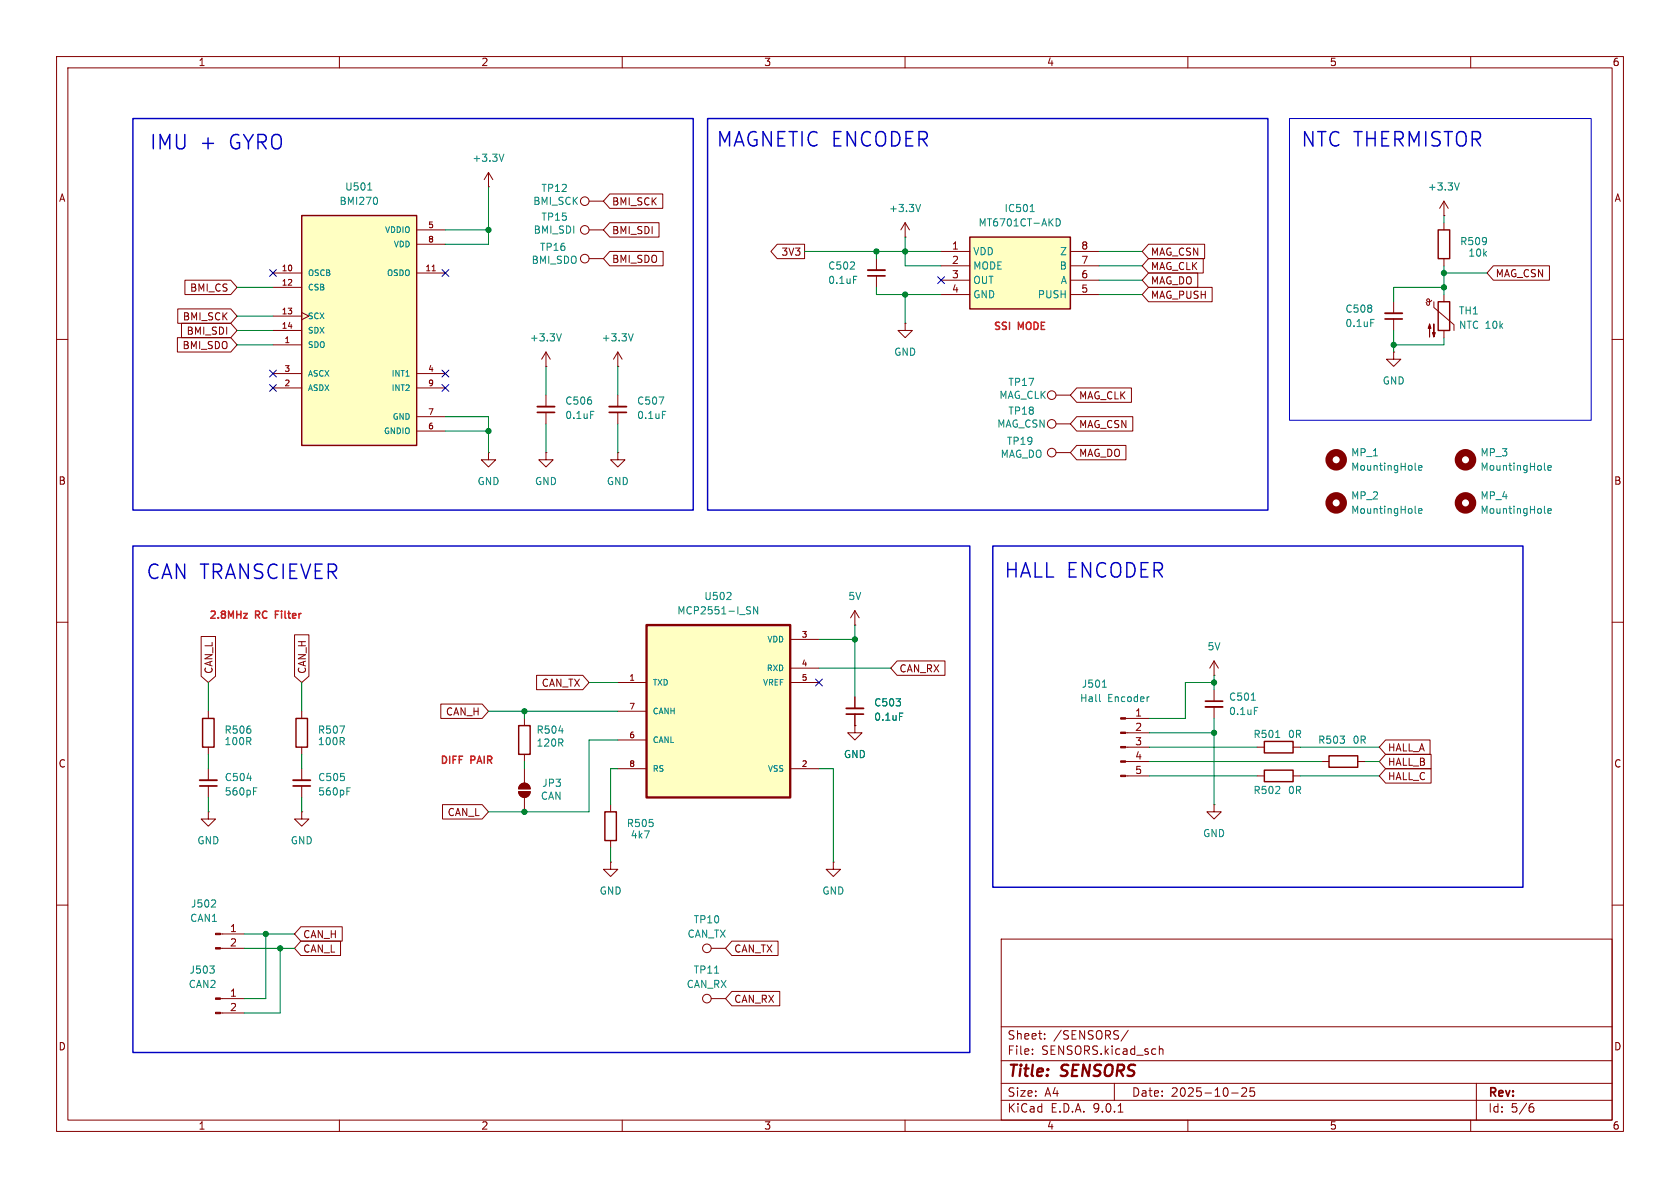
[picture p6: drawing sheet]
<svg xmlns="http://www.w3.org/2000/svg" width="297mm" height="210mm" viewBox="0 0 297 210" stroke-linecap="round" stroke-linejoin="round" font-family="sans-serif">
<g fill="none" stroke="#840000" stroke-width=".18">
<path d="M10 10h277v190h-277zM12 12h273v186h-273zM60 10v2M110 10v2M160 10v2M210 10v2M260 10v2M160 39.4l-.7 1.2M160 39.4l.8 1.2M160 39.4v2.5M154.9 45.7v2.1M154.9 48.8v2"/>
<path d="M160 57.2v1.2h1.3l-1.3 1.3-1.3-1.3h1.3M160 57.2h.1M160 41.9h.1M10 60h2M285 60h2M96.5 80v1.3h1.3l-1.3 1.3-1.3-1.3h1.3M96.5 80h.1M10 110h2M285 110h2M36.8 143.5v1.3h1.3l-1.3 1.3-1.2-1.3h1.2M36.8 143.5h.1M53.3 143.5v1.3h1.3l-1.3 1.3-1.2-1.3h1.2"/>
<path d="M53.3 143.5h.1M107.9 152.4v1.3h1.3l-1.3 1.2-1.2-1.2h1.2M107.9 152.4h.1M107.9 142.2v1.3M107.9 148.6v1.3M147.3 152.4v1.3h1.3l-1.3 1.2-1.3-1.2h1.3M147.3 152.4h.1M214.6 142.2v1.3h1.3l-1.3 1.3-1.2-1.3h1.2M214.6 142.2h.1M10 160h2M39 176.5h4.2M39 165.1h4.2"/>
<path d="M39 167.6h4.2M39 179.1h4.2M125.7 176.5h2.6M125.7 167.6h2.6M177 166h108v32h-108zM285 160h2M60 198v2M110 198v2M160 198v2M177 194.5h108M177 191.5h108M177 187.5h108"/>
<path d="M177 181.5h108M182.5 186.3v.1M182.5 185.5v.1M184.7 183.6v.1M184.7 182.8v.1M197 191.5v3M197.7 196.6h.8M199.5 182.1l-1.3 2M205 184.9v1.5M205 185.5l.2-.1 .3 .1 .1 .9M210 198v2M217.7 193.2h1.2"/>
<path d="M219.5 192.4l.6-.1 .2 .1 .1 .3-.9 1.1h.9M221.7 192.3h-.7v.7l.2-.1h.5l.1 .3-.1 .5-.2 .1-.5-.1M260 198v2M261 191.5v6.5M270.6 195.7h.4l.2 .3-.1 .5-.5 .1M271 195.1l-.4 .1"/>
<circle cx="125" cy="167.6" r=".76"/>
<circle cx="125" cy="176.5" r=".76"/>
</g>
<path d="M106.9 143.5h2.1v5.1h-2.1z" fill="none" stroke="#840000" stroke-width=".25"/>
<path d="M162.7 36.1l-.4 1.3M150.9 48.8h.6M273 82.9l.2 .2M273 90.6l.2 .1M273.6 82.7l.6-.1v-.3h-.4l-.2 .2 .1 .6h.5M273.6 90.3l.6-.1v-.2l-.4-.1-.2 .2 .1 .6h.5M38 159.1l.1 .2v.3l-.8 .7h.8M37.1 170.8h.8l-.5 .4M37.7 171.3l.2 .2-.2 .5M126.3 172h.8" fill="none" stroke="#008484" stroke-width=".18"/>
<g fill="#840000" stroke="#840000" stroke-width=".18">
<path d="M38.1 165h.9v.2h-.9z"/>
<path d="M38.1 167.5h.9v.3h-.9z"/>
<path d="M38.1 176.4h.9v.3h-.9z"/>
<path d="M38.1 178.9h.9v.3h-.9z"/>
</g>
<g fill="none" stroke="#840000" stroke-width="1.3">
<circle cx="259.1" cy="88.9" r="1.27"/>
<circle cx="259.1" cy="81.3" r="1.27"/>
</g>
<path d="M153.4 48.8h3.1" fill="none" stroke="#840000" stroke-width=".3"/>
<path d="M153.4 47.8h3.1" fill="none" stroke="#840000" stroke-width=".33"/>
<path d="M53.3 38.1h20.4v40.6h-20.4z" fill="#ffffc2"/>
<path d="M53.3 38.1h20.4v40.6h-20.4zM254.3 40.6h2v5.1h-2zM254.3 53.3h2v5.1h-2zM52.3 127h2.1v5.1h-2.1z" fill="none" stroke="#840000" stroke-width=".25"/>
<g fill="none" stroke="#840000" stroke-width=".18">
<path d="M86.4 33h.1M86.4 30.5l-.8 1.3M86.4 30.5l.7 1.3M86.4 30.5v2.5M104.1 35.6h2.6M255.3 38.1h.1M255.3 35.6v2.5M255.3 39.4v1.2M255.3 35.6l-.8 1.2M255.3 35.6l.7 1.2M48.3 48.3h5M48.3 50.8h5"/>
<path d="M48.3 55.9h5M48.3 58.4h5M53.3 55.2l1.3 .7-1.3 .6M73.7 48.3h5M73.7 40.6h5M73.7 43.2h5M76.4 47.9h.6M104.1 40.6h2.6M104.1 45.7h2.6M246.4 53.3v2.1M246.4 56.4v2M253.1 53.1l-.2 .2-.4 .1-.2-.2v-.3l.2-.1 .2 .2v.8l-.1 .2-.3-.1-.2-.4"/>
<path d="M253.5 53.3v1.1l3.5 3v1M255.3 45.7v1.3M255.3 52.1v1.2M255.3 58.4v1.3M48.3 61h5M48.3 66h5M48.3 68.6h5M73.7 66h5M73.7 68.6h5M73.7 73.7h5M73.7 76.2h5M96.5 64.8h.1"/>
<path d="M96.5 62.2v2.6M96.5 69.9v2M96.5 72.9v2M96.5 62.2l-.7 1.3M96.5 62.2l.8 1.3M109.2 64.8h.1M109.2 62.2l-.7 1.3M109.2 62.2l.8 1.3M109.2 62.2v2.6M109.2 69.9v2M109.2 72.9v2M86.4 80v1.3h1.2l-1.2 1.3-1.3-1.3h1.3"/>
<path d="M86.4 80h.1M109.2 80v1.3h1.3l-1.3 1.3-1.3-1.3h1.3M109.2 80h.1M151.1 110.5h.1M151.1 108l-.7 1.2M151.1 108l.8 1.2M151.1 108v2.5M214.6 119.4h.1M214.6 116.8l-.7 1.3M214.6 116.8l.8 1.3M214.6 116.8v2.6M53.3 125.7v1.3"/>
<path d="M53.3 132.1v1.3M151.1 128.3v1.2h1.3l-1.3 1.3-1.2-1.3h1.2M151.1 128.3h.1M151.1 123.2v2M151.1 126.2v2.1M199 127h4.2M199 129.5h4.2M199 132.1h4.2M199 134.6h4.2M199 137.2h4.2"/>
<circle cx="103.4" cy="35.6" r=".76"/>
<circle cx="103.4" cy="45.7" r=".76"/>
<circle cx="103.4" cy="40.6" r=".76"/>
</g>
<g fill="none" stroke="#008484" stroke-width=".18">
<path d="M65 33.6h.7M66.6 34.9l.1 .5-.1 .7M89.1 27.2l-.4 1.3M258 32.3l-.4 1.3M99.2 59l-.4 1.3M111.9 59l-.4 1.3M242.3 56.5h.6M104.4 72.7h.6M116.5 70.2h.9l-.6 1.2M117.1 72.7h.6M250.2 82.9l.2 .2M250.8 82.7l.6-.1-.1-.3h-.3l-.2 .2v.6h.5"/>
<path d="M60.1 128.3h.8l-.5 1.3M159 126.1h.6M194.4 122.8v1l.2 .2M194.9 121.5h.7M203.2 123.2h-.3"/>
</g>
<path d="M244.9 56.4h3M95 72.9h3M107.7 72.9h3M149.6 126.2h3.1" fill="none" stroke="#840000" stroke-width=".3"/>
<path d="M244.9 55.4h3M95 71.9h3M107.7 71.9h3M149.6 125.2h3.1" fill="none" stroke="#840000" stroke-width=".33"/>
<g fill="#840000" stroke="#840000" stroke-width=".18">
<path d="M252.7 57.3l.3 .7h-.5l.2-.7v2.3z"/>
<path d="M253.5 57.3v2.3l-.3-.8h.5l-.2 .8z"/>
<path d="M198.1 126.9h.9v.2h-.9z"/>
<path d="M198.1 129.4h.9v.3h-.9z"/>
<path d="M198.1 132h.9v.2h-.9z"/>
<path d="M198.1 134.5h.9v.2h-.9z"/>
<path d="M198.1 137h.9v.3h-.9z"/>
</g>
<circle cx="236.2" cy="81.3" r="1.27" fill="none" stroke="#840000" stroke-width="1.3"/>
<path d="M171.4 41.9h17.8v12.7h-17.8z" fill="#ffffc2"/>
<path d="M171.4 41.9h17.8v12.7h-17.8zM91.7 128.3h2v5.1h-2z" fill="none" stroke="#840000" stroke-width=".25"/>
<g fill="none" stroke="#840000" stroke-width=".18">
<path d="M166.4 44.5h5M166.4 47h5M166.4 49.5h5M166.4 52.1h5M189.2 44.5h5.1M189.2 47h5.1M189.2 49.5h5.1M189.2 52.1h5.1M186.7 69.9h2.5M186.7 74.9h2.5M246.4 62.2v1.3h1.2l-1.2 1.3-1.3-1.3h1.3M246.4 62.2h.1"/>
<path d="M186.7 80h2.5M53.3 135.9v2M53.3 138.9v2.1M91.7 140h2a1.02 1.02 0 0 1-1 1 1.02 1.02 0 0 1-1-1zM92 138.7a1.02 1.02 0 0 1 1.1-.2 1.02 1.02 0 0 1 .6 .9h-2zM92.7 127v1.3M92.7 133.4v1.2M92.7 135.9v2.5M214.6 121.9v2.1M214.6 125v2M92.7 141v2.5"/>
<circle cx="185.9" cy="74.9" r=".76"/>
<circle cx="185.9" cy="69.8" r=".76"/>
<circle cx="185.9" cy="80" r=".76"/>
</g>
<path d="M182.1 37.4h.7M182.4 36.3l.1-.2v1.3M186.7 38.7a.64 .64 0 0 1 .8 .6 .64 .64 0 0 1-.8 .6zM250.2 90.6l.2 .1M250.8 90.3l.6-.1-.1-.2-.3-.1-.2 .2v.6h.5M61.3 139.9h.4M61.3 139.3h.6M98.8 129.2h.8M221.2 123.8h.7M221.8 125h.6" fill="none" stroke="#008484" stroke-width=".18"/>
<circle cx="236.2" cy="88.9" r="1.27" fill="none" stroke="#840000" stroke-width="1.3"/>
<path d="M51.8 138.9h3.1M213.1 124h3.1" fill="none" stroke="#840000" stroke-width=".3"/>
<path d="M51.8 137.9h3.1M213.1 125h3.1" fill="none" stroke="#840000" stroke-width=".33"/>
<g fill="#840000" stroke="#840000" stroke-width=".18">
<path d="M91.7 140h2a1.02 1.02 0 0 1-1 1 1.02 1.02 0 0 1-1-1z"/>
<path d="M92 138.7a1.02 1.02 0 0 1 1.1-.2 1.02 1.02 0 0 1 .6 .9h-2z"/>
</g>
<path d="M114.3 110.5h25.4v30.5h-25.4z" fill="#ffffc2"/>
<path d="M114.3 110.5h25.4v30.5h-25.4z" fill="none" stroke="#840000" stroke-width=".41"/>
<g fill="none" stroke="#840000" stroke-width=".18">
<path d="M107.8 39.4h8.7v2.5h-8.7l-1.1-1.3zM107.8 34.3h9.4v2.5h-9.4l-1.1-1.2zM31.4 59.7h9.4l1.1 1.3-1.1 1.2h-9.4zM31.4 54.6h9.4l1.1 1.3-1.1 1.3h-9.4zM32.1 57.1h8.7l1.1 1.3-1.1 1.3h-8.7zM32.7 49.5h8.1l1.1 1.3-1.1 1.3h-8.1zM107.8 44.4h9.4v2.6h-9.4l-1.1-1.3zM137.4 43.2h4.8v2.5h-4.8l-1.1-1.2zM203 43.2h10v2.5h-10l-1.1-1.2zM203 50.8h11.3v2.5h-11.3l-1.1-1.2zM203 48.3h8.8v2.5h-8.8l-1.1-1.3zM203 45.7h9.7v2.6h-9.7l-1.1-1.3z"/>
<path d="M264 47h9.9v2.5h-9.9l-1.1-1.2zM190.3 78.7h8.8v2.6h-8.8l-1.1-1.3zM190.3 73.7h10v2.5h-10l-1.1-1.3zM190.3 68.6h9.7v2.5h-9.7l-1.1-1.2zM35.6 112.5h2.5v7l-1.3 1.2-1.2-1.2zM52.1 112.2h2.5v7.3l-1.3 1.2-1.2-1.2zM94.9 119.4h8.1l1.1 1.3-1.1 1.2h-8.1zM139.7 113h5.1M139.7 118.1h5.1M158.6 116.8h8.5v2.6h-8.5l-1.1-1.3zM36.8 125.7v1.3M36.8 132.1v1.3"/>
<path d="M36.8 135.9v2M36.8 138.9v2.1M77.9 124.5h7.3l1.2 1.2-1.2 1.3h-7.3zM109.2 120.7h5.1M109.2 125.7h5.1M109.2 130.8h5.1M109.2 135.9h5.1M139.7 120.7h5.1M139.7 135.9h5.1M151.1 128.3h.1M151.1 123.2v2M151.1 126.2v2.1"/>
<path d="M222.2 137.2h1.3M222.2 132.1h1.3M228.6 137.2h1.3M228.6 132.1h1.3M233.7 134.6h1.2M240 134.6h1.3M245 133.3h8v2.6h-8l-1.2-1.3zM245 135.9h8v2.5h-8l-1.2-1.2zM245 130.8h7.8v2.6h-7.8l-1.2-1.3zM78.2 142.2h7l1.2 1.3-1.2 1.3h-7zM53.2 166.4h7v2.5h-7l-1.1-1.3zM53.2 163.8h7.3v2.6h-7.3l-1.1-1.3z"/>
<path d="M129.4 175.3h8.5v2.5h-8.5l-1.1-1.3zM129.4 166.4h8.1v2.5h-8.1l-1.1-1.3z"/>
</g>
<path d="M128.5 106h.7M129.2 104.8v.5M132.4 107.9l.3 .3-.3 .3M132.5 107.3h.2M134 107.3v1.2l-.8-1.2v1.2M43.7 137.6h.8M44.8 139.9h.4M44.8 139.3h.6M159 126.1h.6M225.5 130.4h.8" fill="none" stroke="#008484" stroke-width=".18"/>
<path d="M35.8 127h2v5.1h-2zM223.5 136.1h5.1v2.1h-5.1zM223.5 131.1h5.1v2h-5.1zM234.9 133.6h5.1v2h-5.1z" fill="none" stroke="#840000" stroke-width=".25"/>
<path d="M35.3 138.9h3.1" fill="none" stroke="#840000" stroke-width=".3"/>
<path d="M35.3 137.9h3.1" fill="none" stroke="#840000" stroke-width=".33"/>
<g fill="none" stroke="#008400" stroke-width=".18">
<path d="M86.4 33v10.2h-7.7M255.3 38.1v1.3M41.9 55.9h6.4M41.9 58.4h6.4M41.9 50.8h6.4M78.7 40.6h7.7M142.2 44.5h24.2M154.9 50.8v1.3h11.5M154.9 44.5v1.2M160 41.9v5.1h6.4M160 52.1v5.1M194.3 44.5h7.6"/>
<path d="M194.3 52.1h7.6M194.3 47h7.6M194.3 49.5h7.6M246.4 58.4v3.8M255.3 59.7v1.3h-8.9M255.3 50.8h-8.9v2.5M255.3 47v5.1M255.3 48.3h7.6M41.9 61h6.4M78.7 73.7h7.7v6.3M78.7 76.2h7.7M96.5 64.8v5.1"/>
<path d="M96.5 74.9v5.1M109.2 64.8v5.1M109.2 74.9v5.1M144.8 113h6.3M144.8 118.1h12.7M151.1 110.5v12.7M214.6 119.4v2.5M36.8 120.7v5M36.8 133.4v2.5M53.3 120.7v5M53.3 133.4v2.5M86.4 125.7h22.8"/>
<path d="M92.7 125.7v1.3M92.7 134.6v1.3M104.1 120.7h5.1M109.2 130.8h-5.1v12.7h-17.7M109.2 135.9h-1.3v6.3M144.8 135.9h2.5v16.5M203.2 134.6h30.5M203.2 137.2h19M203.2 132.1h19M203.2 129.5h11.4M214.6 120.7h-5.1v6.3h-6.3M214.6 127v15.2"/>
<path d="M229.9 137.2h13.9M229.9 132.1h13.9M241.3 134.6h2.5M36.8 141v2.5M53.3 141v2.5M107.9 149.9v2.5M43.2 165.1h8.9M43.2 167.6h8.9M47 165.1v11.4h-3.8M49.5 167.6v11.5h-6.3"/>
</g>
<g fill="none" stroke="#000084" stroke-width=".18">
<path d="M47.7 47.7l1.2 1.2M48.9 47.7l-1.2 1.2M78.1 47.7l1.2 1.2M79.3 47.7l-1.2 1.2M165.8 48.9l1.2 1.2M167 48.9l-1.2 1.2M47.7 68l1.2 1.2M47.7 65.4l1.2 1.2M48.9 68l-1.2 1.2M48.9 65.4l-1.2 1.2M78.1 65.4l1.2 1.2M78.1 68l1.2 1.2"/>
<path d="M79.3 65.4l-1.2 1.2M79.3 68l-1.2 1.2M144.2 120l1.2 1.3M145.4 120l-1.2 1.3"/>
</g>
<path d="M43.1 108.4h.6l-.6 .9h.6" fill="none" stroke="#ff0500" stroke-width=".25"/>
<path d="M23.5 21h99.1v69.2h-99.1zM125.1 21h99.1v69.2h-99.1zM23.5 96.5h147.9v89.6h-147.9zM175.5 96.5h93.7v60.3h-93.7z" fill="none" stroke="#0000c2" stroke-width=".25"/>
<path d="M228 21h53.3v53.3h-53.3z" fill="none" stroke="#0000c2" stroke-width=".18"/>
<g fill="#008400" stroke="#008400" stroke-width=".18">
<circle cx="92.7" cy="125.7" r=".46"/>
<circle cx="92.7" cy="143.5" r=".46"/>
<circle cx="86.4" cy="76.2" r=".46"/>
<circle cx="160" cy="52.1" r=".46"/>
<circle cx="86.4" cy="40.6" r=".46"/>
<circle cx="154.9" cy="44.5" r=".46"/>
<circle cx="160" cy="44.5" r=".46"/>
<circle cx="151.1" cy="113" r=".46"/>
<circle cx="214.6" cy="129.5" r=".46"/>
<circle cx="214.6" cy="120.7" r=".46"/>
<circle cx="49.5" cy="167.6" r=".46"/>
<circle cx="47" cy="165.1" r=".46"/>
<circle cx="246.4" cy="61" r=".46"/>
<circle cx="255.3" cy="48.3" r=".46"/>
<circle cx="255.3" cy="50.8" r=".46"/>
</g>
<g font-size="3.5" fill="#0000c2">
<text x="26.4" y="26.8">IMU</text>
<text x="35.3" y="26.8">+</text>
<text x="40.7" y="26.8">GYRO</text>
<text x="126.5" y="26.3">MAGNETIC ENCODER</text>
<text x="229.9" y="26.3">NTC THERMISTOR</text>
<text x="25.7" y="102.7">CAN TRANSCIEVER</text>
<text x="177.4" y="102.5">HALL ENCODER</text>
</g>
<g font-size="2.8" fill="#840000">
<text x="178" y="190.9">Title:</text>
<text x="187.7" y="190.9">SENSORS</text>
</g>
<g font-size="2.1" fill="#840000">
<text x="178" y="184">Sheet:</text>
<text x="186.2" y="184">/SENSORS/</text>
<text x="178" y="186.7">File:</text>
<text x="184.1" y="186.7">SENSORS.kicad_sch</text>
<text x="178" y="196.9">KiCad</text>
<text x="178" y="194.1">Size:</text>
<text x="184.7" y="194.1">A4</text>
<text x="185.7" y="196.9">E.D.A.</text>
<text x="193.3" y="196.9">9.0.1</text>
<text x="200" y="194.1">Date:</text>
<text x="207" y="194.1">2025-10-25</text>
<text x="263" y="194.3">Rev:</text>
<text x="263" y="196.9">Id:</text>
<text x="267.1" y="196.9">5/6</text>
</g>
<g font-size="1.8" fill="#840000">
<text x="35" y="11.9">1</text>
<text x="85" y="11.9">2</text>
<text x="135" y="11.9">3</text>
<text x="185" y="11.9">4</text>
<text x="235" y="11.9">5</text>
<text x="285" y="11.9">6</text>
<text x="10.3" y="35.9">A</text>
<text x="285.3" y="35.9">A</text>
<text x="108.1" y="41.6">BMI_SDI</text>
<text x="108.1" y="36.5">BMI_SCK</text>
<text x="108.1" y="46.7">BMI_SDO</text>
<text x="138" y="45.4">3V3</text>
<text x="168.2" y="44.2">1</text>
<text x="168.2" y="46.7">2</text>
<text x="191.1" y="44.2">8</text>
<text x="191.1" y="46.7">7</text>
<text x="203.4" y="45.4">MAG_CSN</text>
<text x="203.4" y="48">MAG_CLK</text>
<text x="33.5" y="51.8">BMI_CS</text>
<text x="168.2" y="49.3">3</text>
<text x="168.2" y="51.8">4</text>
<text x="191.1" y="49.3">6</text>
<text x="191.1" y="51.8">5</text>
<text x="203.4" y="53">MAG_PUSH</text>
<text x="203.4" y="50.5">MAG_DO</text>
<text x="264.3" y="49.2">MAG_CSN</text>
<text x="32.2" y="56.8">BMI_SCK</text>
<text x="32.9" y="59.4">BMI_SDI</text>
<text x="32.2" y="61.9">BMI_SDO</text>
<text x="190.7" y="70.8">MAG_CLK</text>
<text x="190.7" y="75.9">MAG_CSN</text>
<text x="190.7" y="81">MAG_DO</text>
<text x="10.3" y="85.9">B</text>
<text x="285.3" y="85.9">B</text>
<text x="37.8" y="119.2" transform="rotate(-90 37.8 119.2)">CAN_L</text>
<text x="54.3" y="119.2" transform="rotate(-90 54.3 119.2)">CAN_H</text>
<text x="158.9" y="119.1">CAN_RX</text>
<text x="95.7" y="121.6">CAN_TX</text>
<text x="78.7" y="126.7">CAN_H</text>
<text x="200.6" y="126.7">1</text>
<text x="200.6" y="129.3">2</text>
<text x="200.6" y="131.8">3</text>
<text x="10.3" y="135.9">C</text>
<text x="200.6" y="134.4">4</text>
<text x="200.6" y="136.9">5</text>
<text x="245.3" y="135.6">HALL_B</text>
<text x="245.3" y="133">HALL_A</text>
<text x="285.3" y="135.9">C</text>
<text x="245.3" y="138.1">HALL_C</text>
<text x="79" y="144.5">CAN_L</text>
<text x="40.6" y="164.8">1</text>
<text x="40.6" y="167.4">2</text>
<text x="53.5" y="166.1">CAN_H</text>
<text x="53.5" y="168.6">CAN_L</text>
<text x="129.7" y="168.6">CAN_TX</text>
<text x="40.6" y="176.3">1</text>
<text x="40.6" y="178.8">2</text>
<text x="129.7" y="177.5">CAN_RX</text>
<text x="10.3" y="185.9">D</text>
<text x="285.3" y="185.9">D</text>
<text x="35" y="199.9">1</text>
<text x="85" y="199.9">2</text>
<text x="135" y="199.9">3</text>
<text x="185" y="199.9">4</text>
<text x="235" y="199.9">5</text>
<text x="285" y="199.9">6</text>
</g>
<g font-size="1.8" fill="#008484">
<text x="83.4" y="28.8">+3.3V</text>
<text x="60.9" y="33.9">U501</text>
<text x="95.6" y="34.1">TP12</text>
<text x="252.3" y="33.9">+3.3V</text>
<text x="59.9" y="36.4">BMI270</text>
<text x="94.2" y="36.4">BMI_SCK</text>
<text x="94.3" y="41.5">BMI_SDI</text>
<text x="95.6" y="39.2">TP15</text>
<text x="157.1" y="37.7">+3.3V</text>
<text x="172.9" y="40.2">MT6701CT-AKD</text>
<text x="177.5" y="37.7">IC501</text>
<text x="93.9" y="46.8">BMI_SDO</text>
<text x="95.4" y="44.6">TP16</text>
<text x="146.3" y="47.9">C502</text>
<text x="172" y="45.3">VDD</text>
<text x="172" y="47.9">MODE</text>
<text x="187.2" y="47.9">B</text>
<text x="187.3" y="45.3">Z</text>
<text x="258" y="43.5">R509</text>
<text x="259.5" y="45.6">10k</text>
<text x="146.3" y="50.4">0.1uF</text>
<text x="172" y="50.4">OUT</text>
<text x="172" y="52.9">GND</text>
<text x="183.4" y="52.9">PUSH</text>
<text x="187.4" y="50.4">A</text>
<text x="237.8" y="55.5">C508</text>
<text x="237.8" y="58">0.1uF</text>
<text x="257.8" y="55.8">TH1</text>
<text x="257.8" y="58.3">NTC 10k</text>
<text x="93.6" y="60.6">+3.3V</text>
<text x="106.3" y="60.6">+3.3V</text>
<text x="158" y="63.1">GND</text>
<text x="99.8" y="71.7">C506</text>
<text x="112.5" y="71.7">C507</text>
<text x="176.6" y="70.7">MAG_CLK</text>
<text x="178.2" y="68.4">TP17</text>
<text x="244.3" y="68.2">GND</text>
<text x="99.8" y="74.3">0.1uF</text>
<text x="112.5" y="74.3">0.1uF</text>
<text x="176.2" y="75.8">MAG_CSN</text>
<text x="178.2" y="73.5">TP18</text>
<text x="176.8" y="81.1">MAG_DO</text>
<text x="177.9" y="78.8">TP19</text>
<text x="238.8" y="80.9">MP_1</text>
<text x="238.8" y="83.4">MountingHole</text>
<text x="261.6" y="80.9">MP_3</text>
<text x="261.6" y="83.4">MountingHole</text>
<text x="84.3" y="86">GND</text>
<text x="94.5" y="86">GND</text>
<text x="107.2" y="86">GND</text>
<text x="238.8" y="88.5">MP_2</text>
<text x="261.6" y="88.5">MP_4</text>
<text x="238.8" y="91">MountingHole</text>
<text x="261.6" y="91">MountingHole</text>
<text x="124.4" y="106.3">U502</text>
<text x="149.9" y="106.3">5V</text>
<text x="119.6" y="108.8">MCP2551-I_SN</text>
<text x="213.4" y="115.2">5V</text>
<text x="154.4" y="125.1">C503</text>
<text x="190.8" y="124.3">Hall</text>
<text x="191.1" y="121.8">J501</text>
<text x="195.8" y="124.3">Encoder</text>
<text x="217.2" y="124.1">C501</text>
<text x="39.6" y="129.9">R506</text>
<text x="39.6" y="131.9">100R</text>
<text x="56.1" y="129.9">R507</text>
<text x="56.1" y="131.9">100R</text>
<text x="94.8" y="129.9">R504</text>
<text x="154.4" y="127.6">0.1uF</text>
<text x="217.2" y="126.6">0.1uF</text>
<text x="221.5" y="130.7">R501</text>
<text x="227.6" y="130.7">0R</text>
<text x="232.9" y="131.7">R503</text>
<text x="239" y="131.7">0R</text>
<text x="94.8" y="132.2">120R</text>
<text x="149.1" y="134.2">GND</text>
<text x="39.6" y="138.3">C504</text>
<text x="39.6" y="140.8">560pF</text>
<text x="56.1" y="138.3">C505</text>
<text x="56.1" y="140.8">560pF</text>
<text x="95.5" y="141.6">CAN</text>
<text x="95.8" y="139.3">JP3</text>
<text x="221.5" y="140.6">R502</text>
<text x="227.6" y="140.6">0R</text>
<text x="34.8" y="149.5">GND</text>
<text x="51.3" y="149.5">GND</text>
<text x="110.7" y="146.4">R505</text>
<text x="111.4" y="148.4">4k7</text>
<text x="212.6" y="148.2">GND</text>
<text x="33.7" y="160.6">J502</text>
<text x="105.9" y="158.3">GND</text>
<text x="145.3" y="158.3">GND</text>
<text x="33.5" y="163.2">CAN1</text>
<text x="121.4" y="166">CAN_TX</text>
<text x="122.5" y="163.4">TP10</text>
<text x="33.4" y="172.3">J503</text>
<text x="122.5" y="172.3">TP11</text>
<text x="33.3" y="174.9">CAN2</text>
<text x="121.3" y="174.9">CAN_RX</text>
</g>
<g font-size="1.8" fill="#ff050f">
<text x="175.5" y="58.7">SSI</text>
<text x="180" y="58.7">MODE</text>
</g>
<g font-size="1.8" fill="#ff0500">
<text x="36.8" y="109.7">2.8MHz</text>
<text x="45.1" y="109.7">RC</text>
<text x="49.1" y="109.7">Filter</text>
<text x="77.7" y="135.4">DIFF</text>
<text x="83.2" y="135.4">PAIR</text>
</g>
<g font-size="1.4" fill="#008484">
<text x="67.9" y="41.4">VDDIO</text>
<text x="69.5" y="43.9">VDD</text>
<text x="54.4" y="49">OSCB</text>
<text x="54.4" y="51.5">CSB</text>
<text x="68.3" y="49">OSDO</text>
<text x="54.4" y="56.6">SCX</text>
<text x="54.4" y="59.2">SDX</text>
<text x="54.4" y="61.7">SDO</text>
<text x="54.4" y="66.8">ASCX</text>
<text x="54.4" y="69.3">ASDX</text>
<text x="69.1" y="66.8">INT1</text>
<text x="69.1" y="69.3">INT2</text>
<text x="67.7" y="76.9">GNDIO</text>
<text x="69.3" y="74.4">GND</text>
<text x="135.5" y="113.8">VDD</text>
<text x="135.4" y="118.8">RXD</text>
<text x="115.3" y="121.4">TXD</text>
<text x="134.8" y="121.4">VREF</text>
<text x="115.3" y="126.5">CANH</text>
<text x="115.3" y="131.5">CANL</text>
<text x="115.3" y="136.6">RS</text>
<text x="135.6" y="136.6">VSS</text>
</g>
<g font-size="1.4" fill="#840000">
<text x="75.6" y="40.4">5</text>
<text x="75.6" y="42.9">8</text>
<text x="49.7" y="48">10</text>
<text x="49.7" y="50.5">12</text>
<text x="75.1" y="48">11</text>
<text x="49.7" y="55.6">13</text>
<text x="49.7" y="58.2">14</text>
<text x="50.2" y="60.7">1</text>
<text x="50.2" y="65.8">3</text>
<text x="75.6" y="65.8">4</text>
<text x="50.2" y="68.3">2</text>
<text x="75.6" y="68.3">9</text>
<text x="75.6" y="73.4">7</text>
<text x="75.6" y="75.9">6</text>
<text x="141.6" y="112.8">3</text>
<text x="141.6" y="117.9">4</text>
<text x="111.1" y="120.4">1</text>
<text x="111.1" y="125.5">7</text>
<text x="141.6" y="120.4">5</text>
<text x="111.1" y="130.6">6</text>
<text x="111.1" y="135.6">8</text>
<text x="141.6" y="135.6">2</text>
</g>
</svg>
